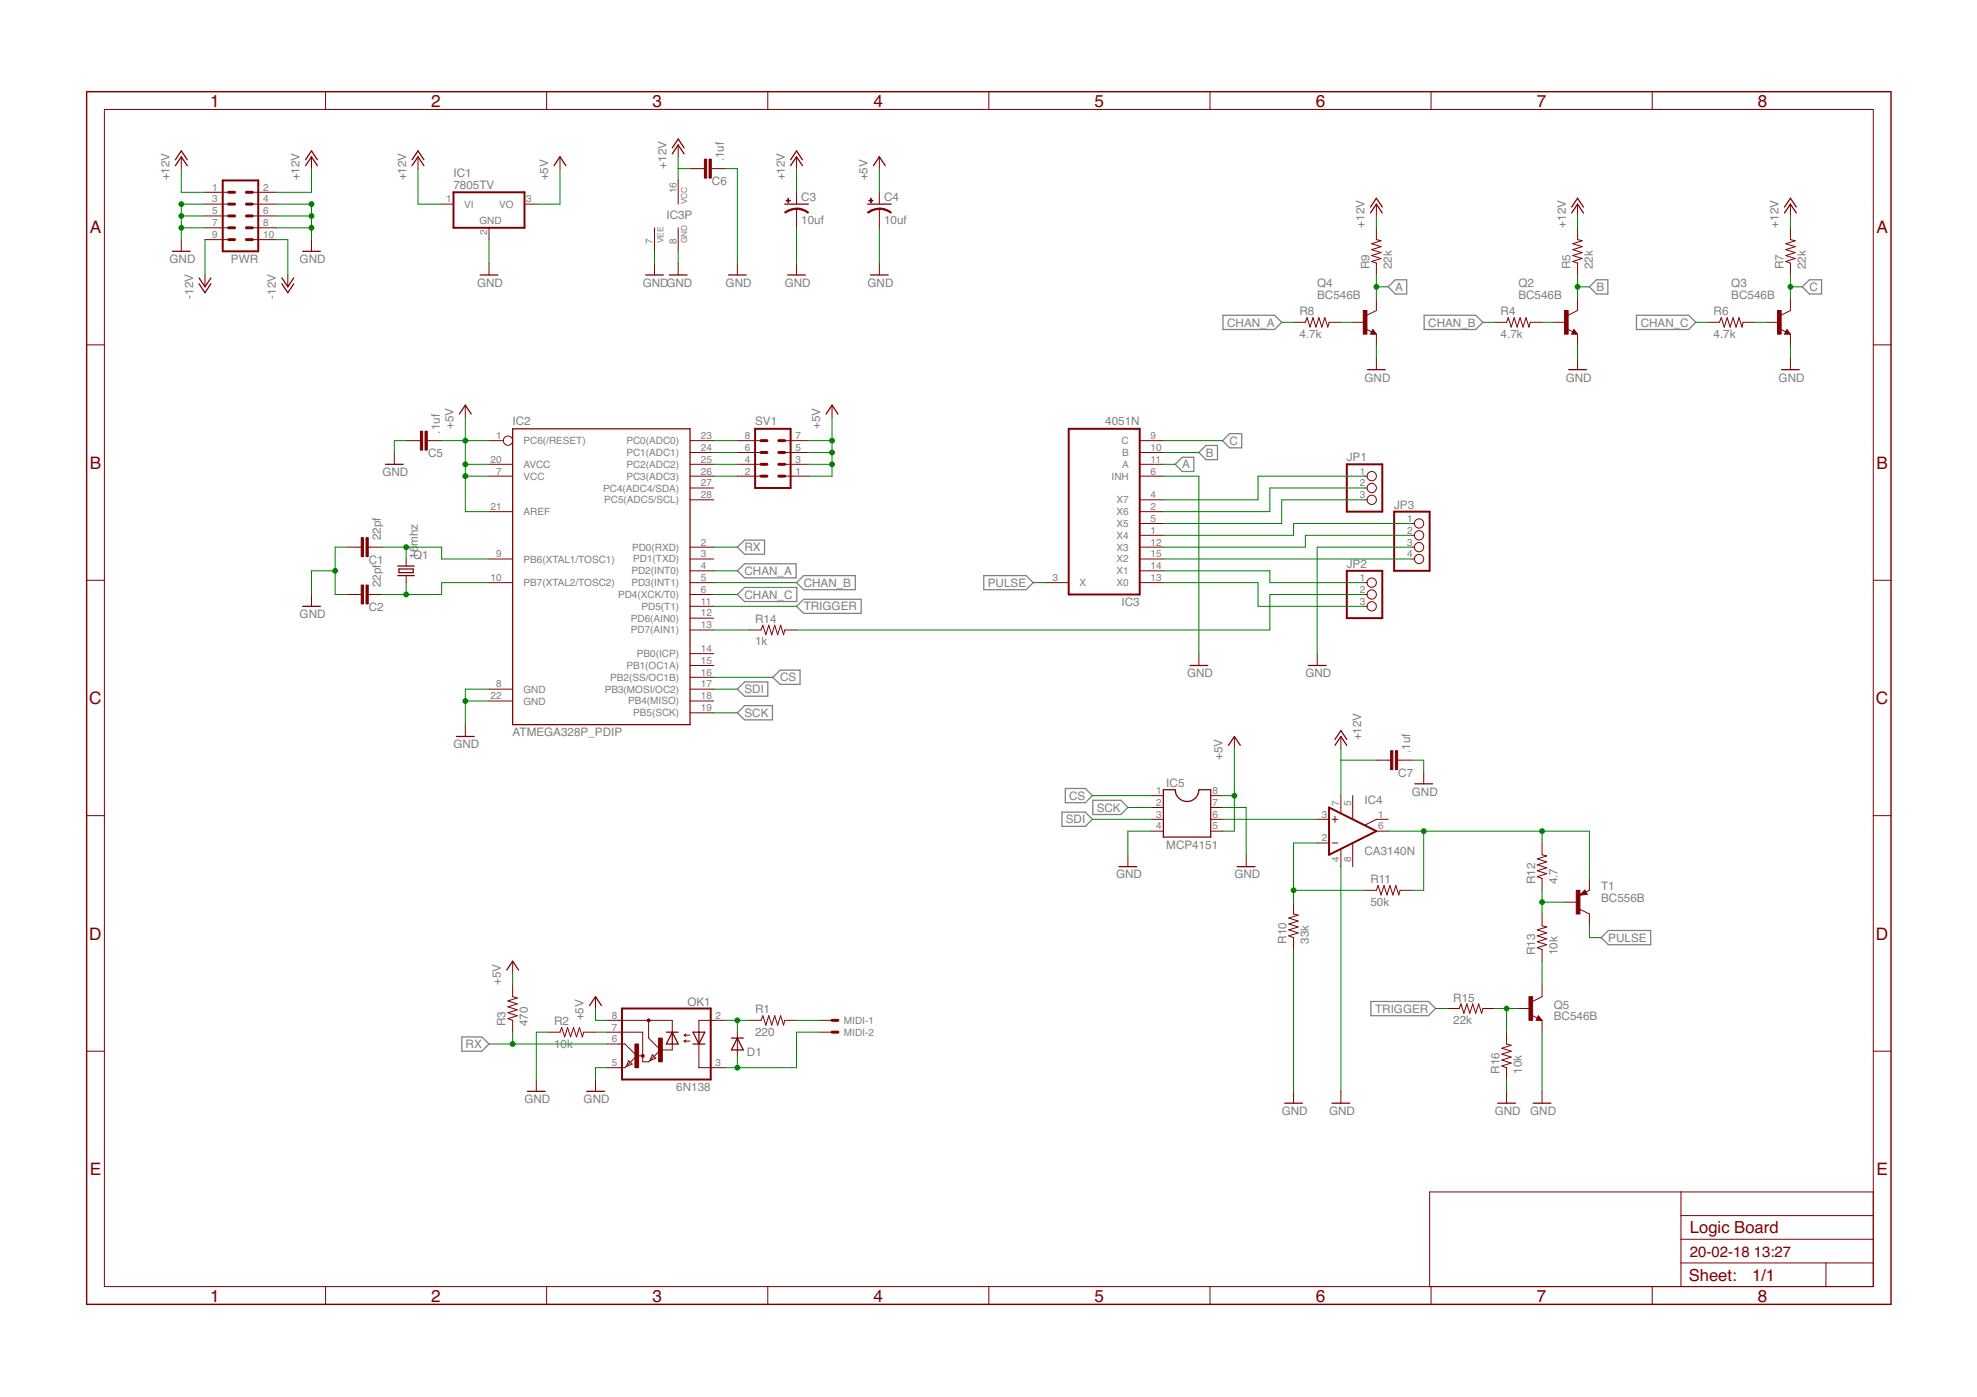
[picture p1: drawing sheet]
<svg xmlns="http://www.w3.org/2000/svg" width="297mm" height="210mm" viewBox="0 0 297 210" stroke-linecap="round" stroke-linejoin="round" font-family="sans-serif">
<g fill="none" stroke="#808080" stroke-width=".19">
<path d="M183.7 47.4h7.8l1.1 1-1.1 1.1h-7.8zM209.6 42h1.7v2.2h-1.7l-1-1.1zM214 47.4h7.7l1.1 1-1.1 1.1h-7.7zM238.8 43.1l1.1-1.1h1.7v2.2h-1.7zM245.9 47.4h7.8l1.1 1-1.1 1.1h-7.8zM270.8 43.1l1.1-1.1h1.8v2.2h-1.8zM176.6 69.8l1-1.1h1.8v2.1h-1.8zM180.1 68l1.1-1.1h1.7v2.2h-1.7zM183.7 66.2l1-1h1.9v2.1h-1.9zM110.8 82.2l1.1-1h3v2.1h-3zM110.8 89.3l1.1-1h7.8v2.1h-7.8zM110.8 85.8l1.1-1.1h7.7v2.1h-7.7z"/>
<path d="M119.7 87.5l1.1-1h7.7v2.1h-7.7zM119.7 91.1l1.1-1.1h8.6v2.2h-8.6zM147.8 86.5h6.4l1 1-1 1.1h-6.4zM110.8 107.1l1.1-1.1h4.2v2.2h-4.2zM110.8 103.5l1.1-1h3.5v2.1h-3.5zM116.1 101.8l1.1-1.1h3v2.1h-3zM160.1 118.5h3l1 1-1 1.1h-3zM159.6 122h3.5l1 1.1-1 1.1h-3.5zM164.2 120.2h4.2l1.1 1.1-1.1 1.1h-4.2zM241.6 139.8h6.4v2.1h-6.4l-1-1zM69.4 155.8h3l1.1 1.1-1.1 1h-3zM206 150.5h8.6l1.1 1-1.1 1.1h-8.6z"/>
</g>
<path d="M33.5 27.1h5.3v10.7h-5.3zM68.1 28.9h10.7v5.3h-10.7zM113.5 64.4h5.3v8.9h-5.3zM160.6 64.4h10.6v24.9h-10.6zM202.4 69.8h5.3v7.1h-5.3zM209.5 76.9h5.3v8.9h-5.3zM202.4 85.8h5.3v7.1h-5.3zM199.7 121.3l7.1 3.6-7.1 3.5zM93.5 151.5h13.3v10.7h-13.3z" fill="none" stroke="#800000" stroke-width=".3"/>
<g fill="none" stroke="#800000" stroke-width=".44">
<path d="M34.4 36h.8M34.4 34.2h.8M34.4 32.4h.8M34.4 30.7h.8M34.4 28.9h.8M37 36h.9M37 34.2h.9M37 32.4h.9M37 30.7h.9M37 28.9h.9M114.3 68h.9M114.3 69.8h.9"/>
<path d="M114.3 71.5h.9M114.3 66.2h.9M117 68h.9M117 69.8h.9M117 71.5h.9M117 66.2h.9M125 153.3h.9M125 155.1h.9"/>
</g>
<g fill="none" stroke="#800000" stroke-width=".15">
<path d="M15.7 16.4h265.8v176.9h-265.8zM48.9 13.8v2.6M82.1 13.8v2.6M115.4 13.8v2.6M148.6 13.8v2.6M181.8 13.8v2.6M215 13.8v2.6M248.2 13.8v2.6M27.2 23.6v1.7M27.2 36v1.8M30.8 28.9h3.6M30.8 30.7h3.6"/>
<path d="M30.8 32.4h3.6M30.8 34.2h3.6M30.8 36h3.6M37.9 28.9h3.6M37.9 30.7h3.6M37.9 32.4h3.6M37.9 34.2h3.6M37.9 36h3.6M46.8 23.6v1.7M46.8 36v1.8M62.8 23.6v1.7M66.4 30.7h1.7"/>
<path d="M73.5 34.2v1.8M73.5 39.5v1.8M78.8 30.7h1.8M84.1 23.6v1.7M98.3 34.2v3.6M98.3 39.5v1.8M101.9 21.8v1.8M101.9 27.1v3.6M101.9 34.2v3.6M101.9 39.5v1.8M103.7 25.3h2.1M106.9 25.3h2.1"/>
<path d="M110.8 39.5v1.8M119.7 23.6v1.7M119.7 28.9v1.8M119.7 31.4v2.8M119.7 39.5v1.8M132.1 23.6v1.7M132.1 28.9v1.8M132.1 31.4v2.8M132.1 39.5v1.8M206.8 30.7v1.7M206.8 34.2v1.8l.7 .2-1.4 .4 1.4 .5-1.4 .4 1.4 .5-1.4 .4 1.4 .4-1.4 .5 .7 .2v1.8M237 30.7v1.7"/>
<path d="M237 34.2v1.8l.7 .2-1.4 .4 1.4 .5-1.4 .4 1.4 .5-1.4 .4 1.4 .4-1.4 .5 .7 .2v1.8M269 30.7v1.7M269 34.2v1.8l.7 .2-1.4 .4 1.4 .5-1.4 .4 1.4 .5-1.4 .4 1.4 .4-1.4 .5 .7 .2v1.8M13 51.8h2.7M30.8 41.3v1.8M43.2 41.3v1.8M194.4 48.4h1.7l.3-.7 .4 1.4 .5-1.4 .4 1.4 .5-1.4 .4 1.4 .5-1.4 .4 1.4 .2-.7h1.8M203.2 48.4h1.8M205.2 49.4l.9 .5M206.3 49.5l.5 .7h-.9zM206.8 44.9v1.8l-1.4 .7M206.8 50.2v1.8"/>
<path d="M206.8 53.8v1.7M224.6 48.4h1.8l.2-.7 .5 1.4 .4-1.4 .4 1.4 .5-1.4 .4 1.4 .5-1.4 .4 1.4 .2-.7h1.8M233.5 48.4h1.7M235.5 49.4l.8 .5M236.5 49.5l.5 .7h-.9zM237 44.9v1.8l-1.4 .7M237 50.2v1.8M237 53.8v1.7M256.6 48.4h1.7l.3-.7 .5 1.4 .4-1.4 .4 1.4 .5-1.4 .4 1.4 .5-1.4 .4 1.4 .2-.7h1.8M265.5 48.4h1.7M267.5 49.4l.8 .5M268.5 49.5l.5 .7h-.9z"/>
<path d="M269 44.9v1.8l-1.4 .7M269 50.2v1.8M269 53.8v1.7M281.5 51.8h2.6M59.2 68v1.8M61 66.2h2.1M64.2 66.2h2.2M69.9 60.9v1.8M73.5 71.5h3.5M73.5 76.9h3.5M73.5 69.8h3.5M73.5 66.2h2.1"/>
<path d="M103.7 71.5h3.5M103.7 69.8h3.5M103.7 75.1h3.5M103.7 73.3h3.5M103.7 68h3.5M103.7 66.2h3.5M110.8 71.5h3.5M110.8 69.8h3.5M110.8 68h3.5M110.8 66.2h3.5M117.9 71.5h3.6M117.9 69.8h3.6"/>
<path d="M117.9 68h3.6M117.9 66.2h3.6M125 60.9v1.8M171.2 71.5h3.6M171.2 76.9h3.6M171.2 69.8h3.6M171.2 75.1h3.6M171.2 68h3.6M171.2 66.2h3.6M171.2 78.7h3.6M205 71.5h.4M205 75.1h.4"/>
<path d="M205 73.3h.4M212.1 78.7h.4M13 87.2h2.7M46.8 89.3v1.8M52.1 89.3h2.2M52.1 82.2h2.2M55.3 89.3h2.2M55.3 82.2h2.2M61 84v1M61 86.5v1M73.5 87.5h3.5M73.5 84h3.5"/>
<path d="M103.7 87.5h3.5M103.7 84h3.5M103.7 100h3.5M103.7 98.2h3.5M103.7 94.7h3.5M103.7 92.9h3.5M103.7 91.1h3.5M103.7 89.3h3.5M103.7 85.8h3.5M103.7 82.2h3.5M112.6 94.7h1.7l.3-.8 .5 1.5 .4-1.5 .5 1.5 .4-1.5 .4 1.5 .5-1.5 .4 1.5 .2-.7h1.8M157 87.5h3.6"/>
<path d="M171.2 87.5h3.6M171.2 84h3.6M171.2 85.8h3.6M171.2 82.2h3.6M171.2 80.4h3.6M180.1 98.2v1.8M197.9 98.2v1.8M205 87.5h.4M205 91.1h.4M205 89.3h.4M212.1 84h.4M212.1 82.2h.4"/>
<path d="M212.1 80.4h.4M281.5 87.2h2.6M69.9 108.9v1.8M73.5 103.5h3.5M73.5 105.3h3.5M103.7 107.1h3.5M103.7 103.5h3.5M103.7 105.3h3.5M103.7 101.8h3.5M173 119.5h1.8M181.9 119.5h1.8M185.5 110.7v1.7"/>
<path d="M201.5 110.7v1.7M201.5 119.5v2.7M203.2 119.5v3.5M206.8 114.2h2.1M210 114.2h2.1M213.9 116v1.8M13 122.6h2.7M169.5 128.4v1.8M173 123.1h1.8M173 124.9h1.8M173 121.3h1.8M181.9 123.1h1.8"/>
<path d="M181.9 124.9h1.8M181.9 121.3h1.8M187.2 128.4v1.8M194.4 135.6v1.7l.7 .2-1.5 .4 1.5 .5-1.5 .4 1.5 .5-1.5 .4 1.5 .5-1.5 .4 .8 .3v1.8M197.9 123.1h1.8M197.9 126.7h1.8M200.1 123.1h.9M200.1 126.7h.9M200.6 122.7v.8M201.5 127.6v2.6M203.2 126.7v3.5M205 133.8h1.8l.3-.7 .4 1.4 .4-1.4 .5 1.4 .4-1.4 .5 1.4 .4-1.4 .5 1.4 .2-.7h1.7"/>
<path d="M206.8 124.9h1.8M208.6 123.1h-1.8l-1.7 .9M231.7 126.7v1.7l.7 .2-1.4 .5 1.4 .4-1.4 .4 1.4 .5-1.4 .4 1.4 .5-1.4 .4 .7 .3v1.8M231.7 137.3v1.8l.7 .2-1.4 .4 1.4 .5-1.4 .4 1.4 .5-1.4 .4 1.4 .4-1.4 .5 .7 .3v1.7M235.2 135.6h1.8M237.4 136.6l1.4 .7v1.8M238.1 133.7l.4 .7-1.1 .1zM238.8 132v1.8l-.5 .2M281.5 122.6h2.6M13 157.9h2.7M77 148v1.8l.7 .1-1.4 .5 1.4 .4-1.4 .5 1.4 .4-1.4 .5 1.4 .4-1.4 .5 .7 .2v1.8M77 144.4v1.8"/>
<path d="M82.4 155.1h1.7l.3-.7 .4 1.4 .5-1.4 .4 1.4 .5-1.4 .4 1.4 .5-1.4 .4 1.4 .2-.7h1.8M89.5 149.8v1.7M91.2 155.1h5.4v4.4h.9l.1-.1M91.2 153.3h9.8v1.8M91.2 156.9h2.7l1.8 1.7M94.4 159.4l.6 .5-.9 .4zM95.7 158.6h.9M95.7 158.6l-1.6 1.7M97.5 153.3v2.7l1.7 1.8M98 158.5l.5 .5-.9 .4zM99.2 157.8l-1.6 1.6M101 156.9v.9h-1.8"/>
<path d="M102.8 155.5h.9M102.8 155.5l.3 .2M102.8 156.4h.9M102.8 156.4l.3 .2M103.1 155.4l-.3 .1M103.1 156.3l-.3 .1M105 156.9v3.5h4M109 153.3h-4v1.8M110.8 155.1v3.5M112.6 153.3h1.7l.3-.7 .5 1.4 .4-1.4 .5 1.4 .4-1.4 .4 1.4 .5-1.4 .4 1.4 .2-.7h1.8M123.2 153.3h1.8M123.2 155.1h1.8"/>
<path d="M217.5 151.5h1.7l.3-.7 .4 1.5 .5-1.5 .4 1.5 .5-1.5 .4 1.5 .5-1.5 .4 1.5 .2-.8h1.8M226.4 155.1v1.8l.7 .2-1.5 .4 1.5 .4-1.5 .5 1.5 .4-1.5 .5 1.5 .4-1.5 .5 .8 .2v1.8M228.1 151.5h1.8M230.1 152.5l.9 .5M231.1 152.6l.6 .7h-.9zM231.7 148v1.8l-1.4 .7M231.7 153.3v1.8M281.5 157.9h2.6M80.6 162.2v1.8M89.5 162.2v1.8M94.1 160.3l-.2 .1h-2.7M194.4 164v1.8"/>
<path d="M201.5 164v1.8M226.4 164v1.8M231.7 164v1.8M252.6 179.1v14.2M281.5 179.1h-66.7v14.2M48.9 193.3v2.7M82.1 193.3v2.7M115.4 193.3v2.7M148.6 193.3v2.7M181.8 193.3v2.7M215 193.3v2.7M248.2 193.3v2.7"/>
<path d="M252.6 189.8h28.9M252.6 186.2h28.9M252.6 182.6h28.9M274.3 189.8v3.5"/>
<circle cx="76.3" cy="66.2" r=".7"/>
<circle cx="206.1" cy="73.3" r=".7"/>
<circle cx="206.1" cy="75.1" r=".7"/>
<circle cx="206.1" cy="71.5" r=".7"/>
<circle cx="213.2" cy="78.7" r=".7"/>
<circle cx="206.1" cy="91.1" r=".7"/>
<circle cx="206.1" cy="87.5" r=".7"/>
<circle cx="206.1" cy="89.3" r=".7"/>
<circle cx="213.2" cy="82.2" r=".7"/>
<circle cx="213.2" cy="84" r=".7"/>
<circle cx="213.2" cy="80.4" r=".7"/>
</g>
<g fill="none" stroke="#800000" stroke-width=".19">
<path d="M25.9 37.8h2.7M26.4 24.9l.8-1.3 .9 1.3M26.4 24l.8-1.3 .9 1.3M45.5 37.8h2.6M45.9 24.9l.9-1.3 .9 1.3M45.9 24l.9-1.3 .9 1.3M61.9 24.9l.9-1.3 .9 1.3M61.9 24l.9-1.3 .9 1.3M83.2 24.9l.9-1.3 .9 1.3M101 23.1l.9-1.3 .9 1.3M101 22.2l.9-1.3 .9 1.3M117.9 30.7h3.6"/>
<path d="M118.8 24.9l.9-1.3 .9 1.3M118.8 24l.9-1.3 .9 1.3M130.3 30.7h3.6M131.2 24.9l.9-1.3 .9 1.3M205.9 32l.9-1.3 .9 1.3M205.9 31.1l.9-1.3 .9 1.3M236.1 32l.9-1.3 .9 1.3M236.1 31.1l.9-1.3 .9 1.3M268.1 32l.9-1.3 .9 1.3M268.1 31.1l.9-1.3 .9 1.3M29.9 41.8l.9 1.3 .9-1.3M29.9 42.7l.9 1.3 .9-1.3"/>
<path d="M42.4 41.8l.8 1.3 .9-1.3M42.4 42.7l.8 1.3 .9-1.3M72.1 41.3h2.7M97 41.3h2.7M100.6 41.3h2.6M109.5 41.3h2.6M118.3 41.3h2.7M130.8 41.3h2.7M205.5 55.5h2.6M206.3 49.9l.1 .1h-.3l.2-.3 .3 .4h-.5M235.7 55.5h2.7M236.5 49.9l.1 .1h-.3l.2-.3 .3 .4h-.5"/>
<path d="M267.7 55.5h2.6M268.5 49.9l.1 .1h-.3l.2-.3 .3 .4h-.5M57.9 69.8h2.7M69 62.2l.9-1.3 .9 1.3M77 64.4h26.7v44.5h-26.7zM124.1 62.2l.9-1.3 .9 1.3M45.5 91.1h2.6M59.8 85h2.5M59.8 86.5h2.5M59.9 85.5h2.2v.5h-2.2zM178.8 100h2.7M196.6 100h2.6"/>
<path d="M68.6 110.7h2.6M174.8 118.7h1.8a1.78 1.78 0 0 0 1.8 1.7 1.78 1.78 0 0 0 1.7-1.7h1.8v7.1h-7.1zM184.6 112l.9-1.3 .9 1.3M200.6 112l.9-1.3 .9 1.3M200.6 111.1l.9-1.3 .9 1.3M212.6 117.8h2.6M168.1 130.2h2.7M185.9 130.2h2.7M238.1 134.2h-.3l.3-.2 .2 .3-.7 .1 .5-.5 .3 .4M76.1 145.8l.9-1.4 .9 1.4M88.6 151.1l.9-1.3 .9 1.3M100.1 155.1h1.8"/>
<path d="M101 155.1l.9 1.8h-1.8zM101 155.1v1.8M104.1 155.1h1.8l-.9 1.8zM104.1 156.9h1.8M105 155.1v1.8M109.9 156h1.8M110.8 156l.9 1.8h-1.8zM231.1 153l.1 .1h-.2l.1-.3 .4 .4h-.5M79.2 164h2.7M88.1 164h2.7M193 165.8h2.7M200.1 165.8h2.7"/>
<path d="M225 165.8h2.7M230.4 165.8h2.6"/>
</g>
<g fill="#800000" stroke="#800000" stroke-width=".15">
<path d="M55 80.8h.3v2.8h-.3z"/>
<path d="M54.3 80.8h.3v2.8h-.3z"/>
<path d="M55 87.9h.3v2.8h-.3z"/>
<path d="M54.3 87.9h.3v2.8h-.3z"/>
<path d="M235.1 46.7h.5v3.5h-.5z"/>
<path d="M99 156h.5v3.5h-.5z"/>
<path d="M95.4 156.9h.5v3.5h-.5z"/>
<path d="M267.1 46.7h.5v3.5h-.5z"/>
<path d="M204.8 46.7h.6v3.5h-.6z"/>
<path d="M118.1 30.1h.6v.1h-.6z"/>
<path d="M118.4 29.8h.1v.7h-.1z"/>
<path d="M130.5 30.1h.7v.1h-.7z"/>
<path d="M130.8 29.8h.1v.7h-.1z"/>
<path d="M229.7 149.8h.6v3.5h-.6z"/>
<path d="M236.8 133.8h.6v3.5h-.6z"/>
<path d="M63.9 64.8h.3v2.8h-.3z"/>
<path d="M63.2 64.8h.3v2.8h-.3z"/>
<path d="M106.5 23.9h.4v2.9h-.4z"/>
<path d="M105.8 23.9h.4v2.9h-.4z"/>
<path d="M209.7 112.8h.3v2.8h-.3z"/>
<path d="M208.9 112.8h.4v2.8h-.4z"/>
</g>
<g fill="#800000" stroke="#800000" stroke-width=".15">
<path d="M97.3 153.2l.2-.1 .1 .1v.3h-.3z" fill-rule="evenodd"/>
<path d="M96.4 158.5l.2-.1 .1 .1v.3h-.3z" fill-rule="evenodd"/>
<path d="M119.7 31.3a2.75 2.75 0 0 1 1.8 .6l-.1 .1a2.85 2.85 0 0 0-1.7-.5z" fill-rule="evenodd"/>
<path d="M117.9 31.9a2.87 2.87 0 0 1 1.8-.6v.2a2.85 2.85 0 0 0-1.7 .5z" fill-rule="evenodd"/>
<path d="M132.1 31.3a2.75 2.75 0 0 1 1.8 .6l-.1 .1a2.85 2.85 0 0 0-1.7-.5z" fill-rule="evenodd"/>
<path d="M130.3 31.9a2.87 2.87 0 0 1 1.8-.6v.2a2.85 2.85 0 0 0-1.6 .5z" fill-rule="evenodd"/>
</g>
<path d="M13 13.8h271.1v182.2h-271.1z" fill="none" stroke="#800000" stroke-width=".21"/>
<g fill="none" stroke="#008000" stroke-width=".15">
<path d="M27.2 25.3v3.6h3.6M27.2 34.2h3.6M27.2 32.4h3.6M30.8 36v5.3M30.8 30.7h-3.6v5.3M41.5 36h1.7v5.3M41.5 30.7h5.3v5.3M41.5 34.2h5.3M41.5 32.4h5.3M46.8 25.3v3.6h-5.3M62.8 25.3v5.4h3.6M73.5 36v3.5"/>
<path d="M84.1 25.3v5.4h-3.5M98.3 37.8v1.7M101.9 23.6v3.5M101.9 37.8v1.7M101.9 25.3h1.8M109 25.3h1.8v14.2M119.7 25.3v3.6M119.7 34.2v5.3M132.1 25.3v3.6M132.1 34.2v5.3M206.8 32.4v1.8M237 32.4v1.8"/>
<path d="M269 32.4v1.8M192.6 48.4h1.8M201.5 48.4h1.7M206.8 41.3v3.6M206.8 52v1.8M206.8 43.1h1.8M222.8 48.4h1.8M231.7 48.4h1.8M237 41.3v3.6M237 52v1.8M237 43.1h1.8M254.8 48.4h1.8"/>
<path d="M263.7 48.4h1.8M269 41.3v3.6M269 52v1.8M269 43.1h1.8M61 66.2h-1.8v1.8M66.4 66.2h7.1M69.9 62.7v14.2h3.6M69.9 71.5h3.6M69.9 69.8h3.6M107.2 66.2h3.6M107.2 71.5h3.6M107.2 69.8h3.6"/>
<path d="M107.2 68h3.6M121.5 66.2h3.5M121.5 69.8h3.5M121.5 68h3.5M125 62.7v8.8h-3.5M174.8 66.2h8.9M174.8 71.5h5.3v26.7M174.8 69.8h1.8M174.8 68h5.3M205 71.5h-16v3.6h-14.2M205 73.3h-14.2v3.6h-16M205 75.1h-12.4v3.6h-17.8"/>
<path d="M212.1 78.7h-17.7v1.7h-19.6M50.4 85.8h-3.6v3.5M52.1 82.2h-1.7v7.1h1.7M57.5 82.2h8.9v1.8h7.1M61 82.2v1.8M61 87.5v1.8M73.5 87.5h-7.1v1.8h-8.9M107.2 82.2h3.6M107.2 89.3h3.6M107.2 87.5h12.5M107.2 85.8h3.6M107.2 91.1h12.5"/>
<path d="M107.2 94.7h5.4M155.2 87.5h1.8M174.8 84h37.3M174.8 87.5h14.2v3.6h16M174.8 85.8h16v1.7h14.2M205 89.3h-14.2v5.4h-71.1M212.1 80.4h-16v1.8h-21.3M212.1 82.2h-14.2v16M69.9 105.3h3.6M73.5 103.5h-3.6v5.4M107.2 101.8h8.9M107.2 107.1h3.6"/>
<path d="M107.2 103.5h3.6M164.1 119.5h8.9M183.7 119.5h1.8M185.5 112.4v12.5h-1.8M201.5 112.4v7.1M201.5 114.2h5.3M212.1 114.2h1.8v1.8M164.1 123.1h8.9M169.5 121.3h3.5M173 124.9h-3.5v3.5M183.7 121.3h3.5v7.1M183.7 123.1h14.2"/>
<path d="M194.4 133.8h10.6M197.9 126.7h-3.5v8.9M201.5 130.2v33.8M208.6 124.9h30.2v7.1M213.9 124.9v8.9h-1.8M231.7 124.9v1.8M231.7 133.8v3.5M231.7 135.6h3.5M238.8 139.1v1.8h1.8M73.5 156.9h17.7M77 146.2v1.8M77 155.1v1.8"/>
<path d="M82.4 155.1h-1.8v7.1M89.5 151.5v1.8h1.7M89.5 155.1h1.7M109 153.3h3.6M110.8 153.3v1.8M110.8 158.6v1.8M119.7 153.3h3.5M123.2 155.1h-3.5v5.3h-10.7M194.4 142.7v21.3M215.7 151.5h1.8M224.6 151.5h3.5M226.4 151.5v3.6"/>
<path d="M231.7 144.4v3.6M231.7 155.1v8.9M91.2 160.4h-1.7v1.8M226.4 162.2v1.8"/>
</g>
<g fill="#008000" stroke="#008000" stroke-width=".15">
<circle cx="69.9" cy="69.8" r=".36"/>
<circle cx="69.9" cy="66.2" r=".36"/>
<circle cx="69.9" cy="71.5" r=".36"/>
<circle cx="185.5" cy="119.5" r=".36"/>
<circle cx="125" cy="69.8" r=".36"/>
<circle cx="125" cy="68" r=".36"/>
<circle cx="125" cy="66.2" r=".36"/>
<circle cx="61" cy="82.2" r=".36"/>
<circle cx="61" cy="89.3" r=".36"/>
<circle cx="77" cy="156.9" r=".36"/>
<circle cx="110.8" cy="160.4" r=".36"/>
<circle cx="237" cy="43.1" r=".36"/>
<circle cx="206.8" cy="43.1" r=".36"/>
<circle cx="269" cy="43.1" r=".36"/>
<circle cx="194.4" cy="133.8" r=".36"/>
<circle cx="213.9" cy="124.9" r=".36"/>
<circle cx="231.7" cy="124.9" r=".36"/>
<circle cx="226.4" cy="151.5" r=".36"/>
<circle cx="231.7" cy="135.6" r=".36"/>
<circle cx="110.8" cy="153.3" r=".36"/>
<circle cx="46.8" cy="34.2" r=".36"/>
<circle cx="46.8" cy="32.4" r=".36"/>
<circle cx="46.8" cy="30.7" r=".36"/>
<circle cx="27.2" cy="34.2" r=".36"/>
<circle cx="27.2" cy="32.4" r=".36"/>
<circle cx="27.2" cy="30.7" r=".36"/>
<circle cx="69.9" cy="105.3" r=".36"/>
<circle cx="50.4" cy="85.8" r=".36"/>
</g>
<g font-size="2.6" fill="#800000">
<text x="31.6" y="16">1</text>
<text x="64.8" y="16">2</text>
<text x="98" y="16">3</text>
<text x="131.2" y="16">4</text>
<text x="164.5" y="16">5</text>
<text x="197.7" y="16">6</text>
<text x="230.9" y="16">7</text>
<text x="264.1" y="16">8</text>
<text x="13.5" y="35">A</text>
<text x="281.9" y="35">A</text>
<text x="13.5" y="70.4">B</text>
<text x="281.9" y="70.4">B</text>
<text x="13.4" y="105.8">C</text>
<text x="281.9" y="105.8">C</text>
<text x="13.4" y="141.2">D</text>
<text x="281.9" y="141.2">D</text>
<text x="13.5" y="176.5">E</text>
<text x="281.9" y="176.5">E</text>
<text x="31.6" y="195.6">1</text>
<text x="64.8" y="195.6">2</text>
<text x="98" y="195.6">3</text>
<text x="131.2" y="195.6">4</text>
<text x="164.5" y="195.6">5</text>
<text x="197.7" y="195.6">6</text>
<text x="230.9" y="195.6">7</text>
<text x="264.1" y="195.6">8</text>
</g>
<g font-size="2.5" fill="#800000">
<text x="253.9" y="185.3">Logic Board</text>
<text x="253.7" y="192.5">Sheet:</text>
<text x="263.2" y="192.4">1/1</text>
</g>
<g font-size="2.2" fill="#800000">
<text x="253.9" y="188.9">20-02-18</text>
<text x="263.5" y="188.9">13:27</text>
</g>
<g font-size="1.8" fill="#808080">
<text x="25.5" y="27.1" transform="rotate(-90 25.5 27.1)">+12V</text>
<text x="45" y="27.1" transform="rotate(-90 45 27.1)">+12V</text>
<text x="61" y="27.1" transform="rotate(-90 61 27.1)">+12V</text>
<text x="68.1" y="28.4">7805TV</text>
<text x="68.1" y="26.7">IC1</text>
<text x="82.4" y="27.1" transform="rotate(-90 82.4 27.1)">+5V</text>
<text x="100.1" y="25.3" transform="rotate(-90 100.1 25.3)">+12V</text>
<text x="107" y="27.8">C6</text>
<text x="108.7" y="24.3" transform="rotate(-90 108.7 24.3)">.1uf</text>
<text x="117.9" y="27.1" transform="rotate(-90 117.9 27.1)">+12V</text>
<text x="130.3" y="27.1" transform="rotate(-90 130.3 27.1)">+5V</text>
<text x="100.1" y="32.9">IC3P</text>
<text x="120.4" y="33.6">10uf</text>
<text x="120.4" y="30.2">C3</text>
<text x="132.8" y="33.6">10uf</text>
<text x="132.8" y="30.2">C4</text>
<text x="205" y="34.2" transform="rotate(-90 205 34.2)">+12V</text>
<text x="235.2" y="34.2" transform="rotate(-90 235.2 34.2)">+12V</text>
<text x="267.2" y="34.2" transform="rotate(-90 267.2 34.2)">+12V</text>
<text x="25.5" y="39.5">GND</text>
<text x="34.7" y="39.6">PWR</text>
<text x="45" y="39.5">GND</text>
<text x="205.7" y="40.4" transform="rotate(-90 205.7 40.4)">R9</text>
<text x="209.1" y="40.4" transform="rotate(-90 209.1 40.4)">22k</text>
<text x="236" y="40.4" transform="rotate(-90 236 40.4)">R5</text>
<text x="239.3" y="40.4" transform="rotate(-90 239.3 40.4)">22k</text>
<text x="268" y="40.4" transform="rotate(-90 268 40.4)">R7</text>
<text x="271.3" y="40.4" transform="rotate(-90 271.3 40.4)">22k</text>
<text x="29" y="44.9" transform="rotate(-90 29 44.9)">-12V</text>
<text x="41.5" y="44.9" transform="rotate(-90 41.5 44.9)">-12V</text>
<text x="71.7" y="43.1">GND</text>
<text x="96.6" y="43.1">GNDGND</text>
<text x="109" y="43.1">GND</text>
<text x="117.9" y="43.1">GND</text>
<text x="130.3" y="43.1">GND</text>
<text x="195.2" y="47.4">R8</text>
<text x="197.9" y="44.9">BC546B</text>
<text x="197.9" y="43.1">Q4</text>
<text x="209.6" y="43.7">A</text>
<text x="225.5" y="47.4">R4</text>
<text x="228.1" y="44.9">BC546B</text>
<text x="228.1" y="43.1">Q2</text>
<text x="239.9" y="43.7">B</text>
<text x="257.5" y="47.4">R6</text>
<text x="260.1" y="44.9">BC546B</text>
<text x="260.1" y="43.1">Q3</text>
<text x="271.9" y="43.7">C</text>
<text x="184.4" y="49.1">CHAN_A</text>
<text x="195.2" y="50.7">4.7k</text>
<text x="214.6" y="49.1">CHAN_B</text>
<text x="225.5" y="50.7">4.7k</text>
<text x="246.5" y="49.1">CHAN_C</text>
<text x="257.5" y="50.7">4.7k</text>
<text x="205" y="57.3">GND</text>
<text x="235.2" y="57.3">GND</text>
<text x="267.2" y="57.3">GND</text>
<text x="66.1" y="65.1" transform="rotate(-90 66.1 65.1)">.1uf</text>
<text x="68.1" y="64.4" transform="rotate(-90 68.1 64.4)">+5V</text>
<text x="77" y="63.9">IC2</text>
<text x="113.5" y="63.9">SV1</text>
<text x="123.2" y="64.4" transform="rotate(-90 123.2 64.4)">+5V</text>
<text x="166.1" y="63.9">4051N</text>
<text x="57.5" y="71.5">GND</text>
<text x="64.3" y="68.7">C5</text>
<text x="177.6" y="70.4">A</text>
<text x="181.2" y="68.6">B</text>
<text x="184.7" y="66.8">C</text>
<text x="202.3" y="69.3">JP1</text>
<text x="209.5" y="76.4">JP3</text>
<text x="57.2" y="81.1" transform="rotate(-90 57.2 81.1)">22pf</text>
<text x="62.1" y="84">Q1</text>
<text x="62.8" y="84" transform="rotate(-90 62.8 84)">16</text>
<text x="62.8" y="82" transform="rotate(-90 62.8 82)">mhz</text>
<text x="111.9" y="82.8">RX</text>
<text x="55.4" y="84.7">C1</text>
<text x="57.2" y="88.3" transform="rotate(-90 57.2 88.3)">22pf</text>
<text x="111.9" y="89.9">CHAN_C</text>
<text x="111.9" y="86.4">CHAN_A</text>
<text x="120.7" y="88.2">CHAN_B</text>
<text x="148.4" y="88.2">PULSE</text>
<text x="202.3" y="85.3">JP2</text>
<text x="45" y="92.9">GND</text>
<text x="55.4" y="91.8">C2</text>
<text x="113.5" y="93.6">R14</text>
<text x="120.7" y="91.7">TRIGGER</text>
<text x="168.5" y="91">IC3</text>
<text x="113.5" y="97">1k</text>
<text x="178.3" y="101.8">GND</text>
<text x="196.1" y="101.8">GND</text>
<text x="111.9" y="107.7">SCK</text>
<text x="111.9" y="104.2">SDI</text>
<text x="117.2" y="102.4">CS</text>
<text x="68.1" y="112.4">GND</text>
<text x="77" y="110.7">ATMEGA328P_PDIP</text>
<text x="204.5" y="111.2" transform="rotate(-90 204.5 111.2)">+12V</text>
<text x="211.9" y="113.1" transform="rotate(-90 211.9 113.1)">.1uf</text>
<text x="175.2" y="118.2">IC5</text>
<text x="183.7" y="114.2" transform="rotate(-90 183.7 114.2)">+5V</text>
<text x="210.1" y="116.7">C7</text>
<text x="212.1" y="119.5">GND</text>
<text x="160.1" y="123.7">SDI</text>
<text x="160.6" y="120.2">CS</text>
<text x="164.8" y="121.9">SCK</text>
<text x="205" y="120.9">IC4</text>
<text x="167.7" y="132">GND</text>
<text x="175.2" y="127.5">MCP4151</text>
<text x="185.5" y="132">GND</text>
<text x="205" y="128.4">CA3140N</text>
<text x="205.9" y="136.1">50k</text>
<text x="205.9" y="132.7">R11</text>
<text x="230.6" y="132.9" transform="rotate(-90 230.6 132.9)">R12</text>
<text x="234" y="132.9" transform="rotate(-90 234 132.9)">4.7</text>
<text x="240.6" y="135.5">BC556B</text>
<text x="240.6" y="133.8">T1</text>
<text x="193.3" y="141.8" transform="rotate(-90 193.3 141.8)">R10</text>
<text x="196.7" y="141.8" transform="rotate(-90 196.7 141.8)">33k</text>
<text x="230.6" y="143.5" transform="rotate(-90 230.6 143.5)">R13</text>
<text x="234" y="143.5" transform="rotate(-90 234 143.5)">10k</text>
<text x="241.6" y="141.5">PULSE</text>
<text x="75.2" y="148" transform="rotate(-90 75.2 148)">+5V</text>
<text x="76" y="154.2" transform="rotate(-90 76 154.2)">R3</text>
<text x="79.3" y="154.2" transform="rotate(-90 79.3 154.2)">470</text>
<text x="83.2" y="154">R2</text>
<text x="87.7" y="153.3" transform="rotate(-90 87.7 153.3)">+5V</text>
<text x="103.3" y="151.1">OK1</text>
<text x="113.5" y="155.6">220</text>
<text x="113.5" y="152.3">R1</text>
<text x="206.6" y="152.2">TRIGGER</text>
<text x="218.3" y="153.9">22k</text>
<text x="218.3" y="150.5">R15</text>
<text x="233.5" y="153.3">BC546B</text>
<text x="233.5" y="151.5">Q5</text>
<text x="70" y="157.5">RX</text>
<text x="83.2" y="157.4">10k</text>
<text x="112.2" y="158.7">D1</text>
<text x="225.3" y="161.3" transform="rotate(-90 225.3 161.3)">R16</text>
<text x="228.7" y="161.3" transform="rotate(-90 228.7 161.3)">10k</text>
<text x="78.8" y="165.8">GND</text>
<text x="87.7" y="165.8">GND</text>
<text x="101.6" y="164">6N138</text>
<text x="192.6" y="167.5">GND</text>
<text x="199.7" y="167.5">GND</text>
<text x="224.6" y="167.5">GND</text>
<text x="229.9" y="167.5">GND</text>
</g>
<g font-size="1.5" fill="#808080">
<text x="31.9" y="28.6">1</text>
<text x="39.5" y="28.6">2</text>
<text x="101.7" y="29" transform="rotate(-90 101.7 29)">16</text>
<text x="31.9" y="30.4">3</text>
<text x="31.9" y="32.2">5</text>
<text x="31.9" y="34">7</text>
<text x="31.9" y="35.7">9</text>
<text x="39.5" y="30.4">4</text>
<text x="39.5" y="32.2">6</text>
<text x="39.5" y="34">8</text>
<text x="39.5" y="35.7">10</text>
<text x="67.1" y="30.4">1</text>
<text x="69.8" y="31.2">VI</text>
<text x="72" y="33.7">GND</text>
<text x="73.2" y="35.3" transform="rotate(-90 73.2 35.3)">2</text>
<text x="75" y="31.2">VO</text>
<text x="79" y="30.4">3</text>
<text x="98.1" y="36.7" transform="rotate(-90 98.1 36.7)">7</text>
<text x="101.7" y="36.7" transform="rotate(-90 101.7 36.7)">8</text>
<text x="74.6" y="66">1</text>
<text x="105.3" y="66">23</text>
<text x="111.9" y="66">8</text>
<text x="119.5" y="66">7</text>
<text x="172.9" y="66">9</text>
<text x="73.7" y="69.5">20</text>
<text x="74.6" y="71.3">7</text>
<text x="78.7" y="70.3">AVCC</text>
<text x="78.7" y="66.7">PC6(/RESET)</text>
<text x="94.1" y="70.3">PC2(ADC2)</text>
<text x="94.1" y="68.5">PC1(ADC1)</text>
<text x="94.1" y="66.7">PC0(ADC0)</text>
<text x="105.3" y="71.3">26</text>
<text x="105.3" y="69.5">25</text>
<text x="105.3" y="67.7">24</text>
<text x="111.9" y="71.3">2</text>
<text x="111.9" y="69.5">4</text>
<text x="111.9" y="67.7">6</text>
<text x="119.5" y="71.3">1</text>
<text x="119.5" y="69.5">3</text>
<text x="119.5" y="67.7">5</text>
<text x="168.5" y="66.7">C</text>
<text x="168.6" y="68.5">B</text>
<text x="168.6" y="70.3">A</text>
<text x="172.9" y="71.3">6</text>
<text x="172.9" y="67.7">10</text>
<text x="172.9" y="69.5">11</text>
<text x="204.3" y="71.3">1</text>
<text x="73.7" y="76.6">21</text>
<text x="78.7" y="72.1">VCC</text>
<text x="78.7" y="77.4">AREF</text>
<text x="90.6" y="73.8">PC4(ADC4/SDA)</text>
<text x="90.8" y="75.6">PC5(ADC5/SCL)</text>
<text x="94.1" y="72.1">PC3(ADC3)</text>
<text x="105.3" y="74.9">28</text>
<text x="105.3" y="73.1">27</text>
<text x="167" y="72.1">INH</text>
<text x="167.8" y="77.4">X6</text>
<text x="167.8" y="75.6">X7</text>
<text x="172.9" y="76.6">2</text>
<text x="172.9" y="74.9">4</text>
<text x="204.3" y="73.1">2</text>
<text x="204.3" y="74.9">3</text>
<text x="74.6" y="83.7">9</text>
<text x="95" y="82.7">PD0(RXD)</text>
<text x="105.3" y="83.7">3</text>
<text x="105.3" y="82">2</text>
<text x="167.8" y="81">X4</text>
<text x="167.8" y="79.2">X5</text>
<text x="167.8" y="82.7">X3</text>
<text x="172.9" y="80.2">1</text>
<text x="172.9" y="78.4">5</text>
<text x="172.9" y="82">12</text>
<text x="172.9" y="83.7">15</text>
<text x="211.4" y="78.4">1</text>
<text x="211.4" y="80.2">2</text>
<text x="211.4" y="82">3</text>
<text x="211.4" y="83.7">4</text>
<text x="73.7" y="87.3">10</text>
<text x="78.7" y="88.1">PB7(XTAL2/TOSC2)</text>
<text x="78.7" y="84.5">PB6(XTAL1/TOSC1)</text>
<text x="92.9" y="89.8">PD4(XCK/T0)</text>
<text x="94.9" y="88.1">PD3(INT1)</text>
<text x="94.9" y="86.3">PD2(INT0)</text>
<text x="95.1" y="84.5">PD1(TXD)</text>
<text x="105.3" y="89.1">6</text>
<text x="105.3" y="87.3">5</text>
<text x="105.3" y="85.5">4</text>
<text x="158.1" y="87.3">3</text>
<text x="162.2" y="88.1">X</text>
<text x="167.8" y="88.1">X0</text>
<text x="167.8" y="86.3">X1</text>
<text x="167.8" y="84.5">X2</text>
<text x="172.9" y="87.3">13</text>
<text x="172.9" y="85.5">14</text>
<text x="204.3" y="87.3">1</text>
<text x="204.3" y="89.1">2</text>
<text x="94.8" y="95.2">PD7(AIN1)</text>
<text x="94.8" y="93.4">PD6(AIN0)</text>
<text x="96.4" y="91.6">PD5(T1)</text>
<text x="105.3" y="94.4">13</text>
<text x="105.3" y="92.6">12</text>
<text x="105.3" y="90.9">11</text>
<text x="204.3" y="90.9">3</text>
<text x="94.1" y="100.5">PB1(OC1A)</text>
<text x="95.7" y="98.7">PB0(ICP)</text>
<text x="105.3" y="101.5">16</text>
<text x="105.3" y="99.7">15</text>
<text x="105.3" y="98">14</text>
<text x="73.7" y="105.1">22</text>
<text x="74.6" y="103.3">8</text>
<text x="78.7" y="104.1">GND</text>
<text x="78.7" y="105.9">GND</text>
<text x="90.9" y="104.1">PB3(MOSI/OC2)</text>
<text x="91.7" y="102.3">PB2(SS/OC1B)</text>
<text x="94.4" y="105.8">PB4(MISO)</text>
<text x="95.1" y="107.6">PB5(SCK)</text>
<text x="105.3" y="106.9">19</text>
<text x="105.3" y="105.1">18</text>
<text x="105.3" y="103.3">17</text>
<text x="173.7" y="119.3">1</text>
<text x="182.2" y="119.3">8</text>
<text x="173.7" y="121.1">2</text>
<text x="173.7" y="122.8">3</text>
<text x="173.7" y="124.6">4</text>
<text x="182.2" y="124.6">5</text>
<text x="182.2" y="122.8">6</text>
<text x="182.2" y="121.1">7</text>
<text x="198.6" y="122.8">3</text>
<text x="201.2" y="121.1" transform="rotate(-90 201.2 121.1)">7</text>
<text x="203" y="121.1" transform="rotate(-90 203 121.1)">5</text>
<text x="207" y="122.8">1</text>
<text x="207" y="124.6">6</text>
<text x="198.6" y="126.4">2</text>
<text x="201.2" y="129.5" transform="rotate(-90 201.2 129.5)">4</text>
<text x="203" y="129.5" transform="rotate(-90 203 129.5)">8</text>
<text x="91.9" y="154.8">7</text>
<text x="91.9" y="153.1">8</text>
<text x="107.5" y="153.1">2</text>
<text x="126.8" y="153.9">MIDI-1</text>
<text x="126.8" y="155.6">MIDI-2</text>
<text x="91.9" y="160.2">5</text>
<text x="91.9" y="156.6">6</text>
<text x="107.5" y="160.2">3</text>
</g>
<g font-size="1.2" fill="#808080">
<text x="103.2" y="30.7" transform="rotate(-90 103.2 30.7)">VCC</text>
<text x="99.7" y="36.5" transform="rotate(-90 99.7 36.5)">VEE</text>
<text x="103.2" y="36.5" transform="rotate(-90 103.2 36.5)">GND</text>
</g>
</svg>
